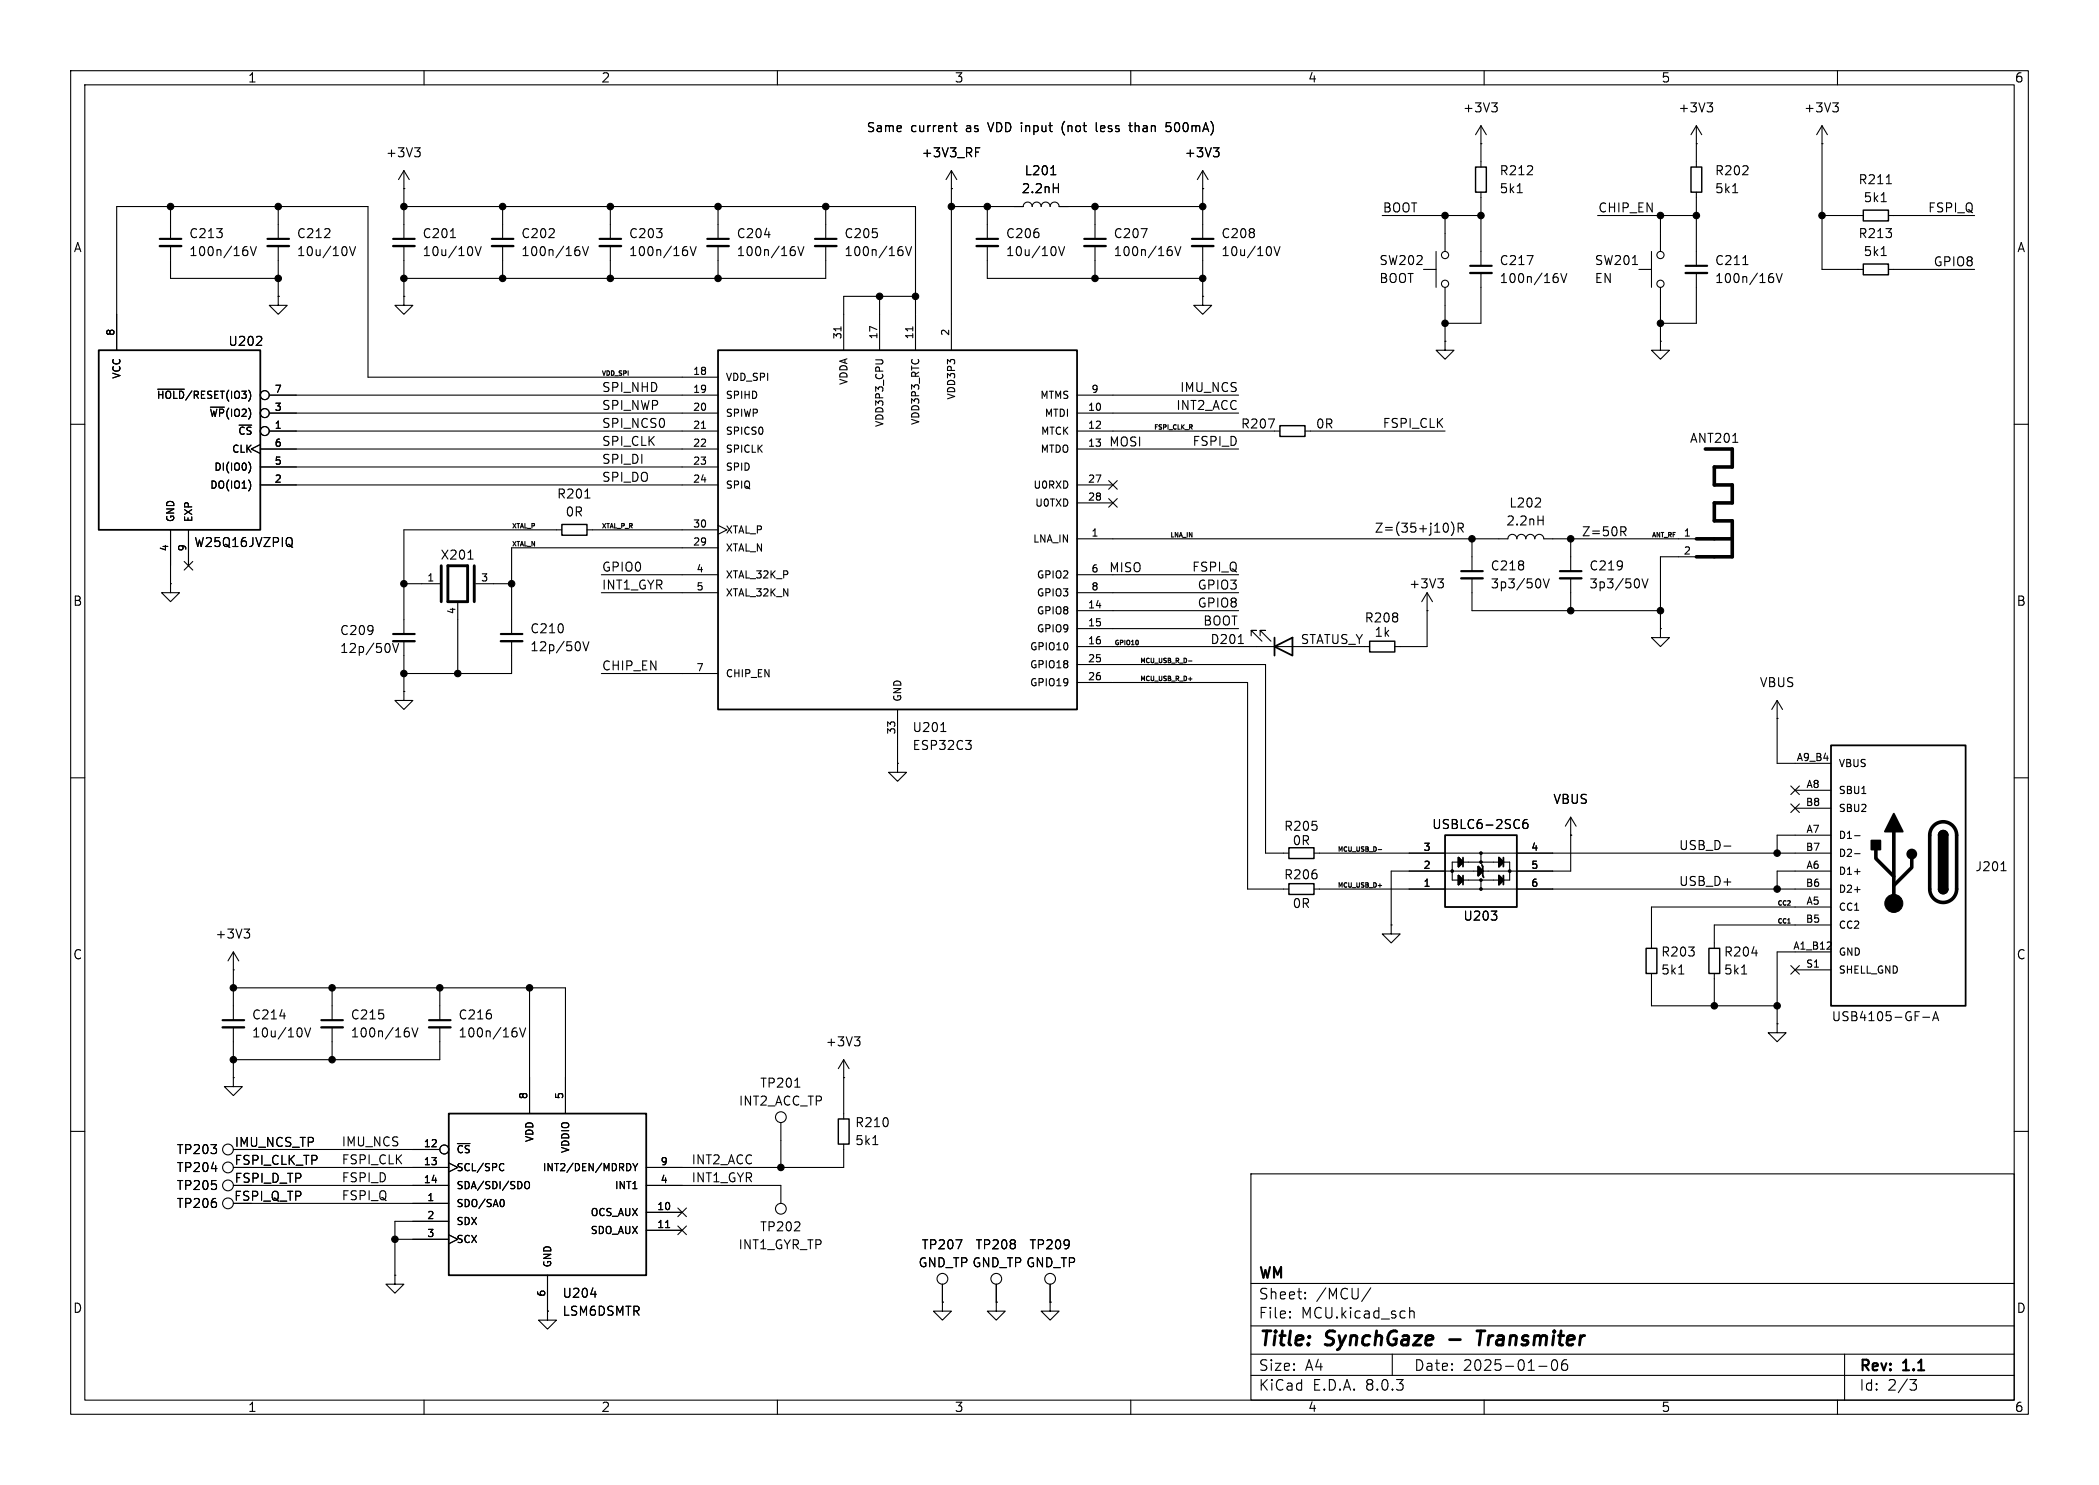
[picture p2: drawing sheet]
<svg xmlns="http://www.w3.org/2000/svg" width="297mm" height="210mm" viewBox="0 0 297 210" stroke-linecap="round" stroke-linejoin="round" font-family="sans-serif">
<g fill="none" stroke="#000" stroke-width=".15">
<path d="M10 10h277v190h-277zM12 12h273v186h-273zM60 10v2M110 10v2M134.9 17.8h.5M135.1 17.3v1.1l.1 .2h.2M150.4 17.5l-.1 .5 .1 .7M155.1 17.3v1.1l.2 .2M159.7 17.8h.5M159.9 17.3v1.1l.1 .2h.2M160 10v2M165.6 17.3h-.6v.6l.2-.1h.3l.2 .3"/>
<path d="M165.7 18.4l-.2 .2h-.3l-.2-.1M209.5 17.8v5.8M209.5 17.8l-.7 1.3M209.5 17.8l.8 1.3M210 10v2M211.1 14.5h.7l-.4 .5M211.6 15l.2 .3v.3l-.2 .2M240 17.8l-.7 1.3M240 17.8v5.8M240 17.8l.8 1.3M241.5 14.5h.8l-.4 .5M242.1 15l.2 .3v.3l-.2 .2"/>
<path d="M257.8 17.8v20.3h5.9M257.8 17.8l.8 1.3M257.8 17.8l-.8 1.3M259.3 14.5h.8l-.4 .5M259.9 15l.2 .3v.3l-.2 .2M260 10v2M24.1 29.2v4.6M24.1 34.8v4.6h15.3M34.7 34.9h.2M34.8 35.4l.3 .2v.3l-.3 .2M35.4 34.9l.5 1.2 .4-1.2M39.4 29.2v4.6"/>
<path d="M39.4 34.8v7.1M49 35.1v.8M49.5 34.9l.4 1.2 .4-1.2M57.1 26.7h.1M57.1 24.1l-.7 1.3M57.1 24.1v9.7M57.1 34.8v7.1M57.1 24.1l.8 1.3M57.1 29.2h72.4v20.3M58.7 20.9h.7l-.4 .5M59.2 21.4l.2 .2v.3l-.2 .3M63.7 33.6h.8"/>
<path d="M66.8 35.1v.8M67.2 34.9l.5 1.2 .4-1.2M71.1 29.2v4.6M71.1 34.8v4.6M81.7 34.9h.2M81.8 35.4l.3 .2v.3l-.3 .2M82.4 34.9l.4 1.2 .5-1.2M86.4 29.2v4.6M86.4 34.8v4.6M96.9 34.9h.3M97.1 35.4l.2 .2v.3l-.2 .2M97.7 34.9l.4 1.2 .4-1.2"/>
<path d="M101.6 29.2v4.6M101.6 34.8v4.6M108.2 33.2h.8M112.2 34.9h.2M112.3 35.4l.2 .2v.3l-.2 .2M112.9 34.9l.4 1.2 .4-1.2M116.8 29.2v4.6M116.8 34.8v4.6h-59.7M127.4 34.9h.3M127.5 35.4l.3 .2v.3l-.3 .2M128.1 34.9l.5 1.2 .4-1.2M134.6 26.7h.1"/>
<path d="M134.6 29.2h10.2a.64 .64 0 0 1 .6-.6 .64 .64 0 0 1 .6 .6 .64 .64 0 0 1 .7-.6 .64 .64 0 0 1 .6 .6 .64 .64 0 0 1 .7-.6 .64 .64 0 0 1 .6 .6 .64 .64 0 0 1 .6-.6 .64 .64 0 0 1 .7 .6h20.3M134.6 24.1v25.4M134.6 24.1l-.7 1.3M134.6 24.1l.8 1.3M138 20.9h.6M138 21.5h.5M139.7 29.2v4.6M139.7 34.8v4.6h30.5M148.7 24.7h.7M149 26.6h.8M149.4 35.1v.8M149.8 26v1.2"/>
<path d="M149.8 34.9l.4 1.2 .4-1.2M154.9 29.2v4.6M154.9 34.8v4.6M161.5 32.3h.8l-.5 1.3M165.5 34.9h.3M165.6 35.4l.3 .2v.3l-.3 .2M166.2 34.9l.5 1.2 .4-1.2M170.2 26.7h.1M170.2 24.1v9.7M170.2 34.8v7.1M170.2 24.1l-.8 1.3M170.2 24.1l.7 1.3"/>
<path d="M171.7 20.9h.8l-.4 .5M172.2 21.4l.3 .2v.3l-.3 .3M179.8 35.1v.8M180.3 34.9l.4 1.2 .4-1.2M195.6 30.5h13.9M201.4 38.1h1.8M203.2 35.6v5M204.5 30.5v5.1M209.5 20.3h.1M209.5 27.2v10.4M209.5 38.6v7.1h-5M214.7 27.2h.7"/>
<path d="M216.1 36.1h.8l-.5 1.3M220.1 38.7h.3M220.2 39.2l.3 .2v.3l-.3 .3M220.8 38.7l.5 1.3 .4-1.3M226.1 30.5h13.9M231 37.4h.7M231.9 38.1h1.8M233.7 35.6v5M234.9 30.5v5.1M240 20.3h.1M240 27.2v10.4M240 38.6v7.1h-5.1"/>
<path d="M245.2 27.2h.7M246.6 37.4h.7M250.6 38.7h.2M250.7 39.2l.3 .2v.3l-.3 .3M251.3 38.7l.5 1.3 .4-1.3M257.8 20.3h.1M257.8 30.5h5.9M266.2 28.5h.7M266.2 36.1h.7M266.9 26h.7M267.2 38.1h12.2M267.2 30.5h12.2"/>
<path d="M10 60h2M16.5 49.5v-20.3h35.6v24.1h49.5M22.3 55h3.8M29.8 57.6h1.9M36.2 48.8h.8M37 47.7v.4M38.1 58.4h63.5M38.1 55.9h63.5M39.4 41.9v1.3h1.2l-1.2 1.3-1.3-1.3h1.3M39.4 41.9h.1M57.1 41.9v1.3h1.3l-1.3 1.3-1.2-1.3h1.2M57.1 41.9h.1"/>
<path d="M119 46.2v.6M124.5 41.9v7.6M129.2 46.2v.6M129.5 41.9h-10.1v7.6M152.4 58.4h22.9M152.4 55.9h22.9M170.2 41.9v1.3h1.2l-1.2 1.3-1.3-1.3h1.3M170.2 41.9h.1M179.5 59.3h.8l-.5 1.2M204.5 48.3v1.2h1.2l-1.2 1.3-1.3-1.3h1.3M204.5 48.3h.1M204.5 40.6v7.7"/>
<path d="M234.9 48.3v1.2h1.3l-1.3 1.3-1.2-1.3h1.2M234.9 48.3h.1M234.9 40.6v7.7M285 60h2M24.1 74.9v7.7M26.1 79.4l1.2 1.2M26.7 74.9v5.1M27.3 79.4l-1.2 1.2M33.8 60.1h1.8M35.2 65.3a1.16 1.16 0 0 1 0 1.6M35.3 68.1l.2 .5-.2 .6M36.8 62.9l-1.2 .6 1.2 .6"/>
<path d="M36.8 63.5h64.8M36.8 66h64.8M36.8 68.6h64.8M38.1 61h63.5M41 77l.2 .2M41 76l.2 .1a.9 .9 0 0 1 0 1.1M41.2 77.2l.2 .2M41.2 77.2l-.2 .1M66.2 79.1h.7M79.5 74.9h-22.4v14.8M82.8 70.4h.7M83.1 74.9h18.5"/>
<path d="M99.3 60.6h.5M101.6 74.3l1.3 .6-1.3 .7M101.6 77.5h-29.2v12.2M152.4 76.2h61a.64 .64 0 0 1 .6-.6 .64 .64 0 0 1 .6 .6 .64 .64 0 0 1 .7-.6 .64 .64 0 0 1 .6 .6 .64 .64 0 0 1 .6-.6 .64 .64 0 0 1 .7 .6 .64 .64 0 0 1 .6-.6 .64 .64 0 0 1 .6 .6h21.6M152.4 61h28.7M152.4 63.5h22.9M152.4 68.6h5.1M152.4 71.1h5.1M156.9 70.5l1.2 1.2M156.9 68l1.2 1.2M158.1 70.5l-1.2 1.2M158.1 68l-1.2 1.2"/>
<path d="M184.7 61h19.8M204.9 74.2v.8M205.4 73.8a1.46 1.46 0 0 1 0 1.9M206.3 74.7l.6-.1 .2-.2-.1-.3-.2-.1h-.5v1.3M206.6 74.7l.5 .6M208.3 76.2v4.6M217.2 71.7h.8M217.6 73.6h.7M217.9 70.6v.4M218.3 73v1.2M222.2 76.2v4.6M229.3 74.5h.5l.3 .2-.2 .4-.6 .1"/>
<path d="M229.6 75.2l.5 .6M240 78.7h-5.1v10.2M245.2 62.6h.7M24.1 82.6v1.2h1.3l-1.3 1.3-1.2-1.3h1.2M24.1 82.6h.1M55.1 91.2v.8M55.6 91l.4 1.3 .4-1.3M57.1 97.8v1.3h1.3l-1.3 1.2-1.2-1.2h1.2M57.1 97.8h.1M57.1 90.7v7.1M57.1 82.6h5.1M64.8 85.1v10.2"/>
<path d="M67.3 82.6h5.1M72.4 90.7v4.6h-15.3M82.1 91v.8M82.5 90.8l.4 1.2 .4-1.2M85.1 81.3h16.5M85.1 83.8h16.5M85.1 95.3h16.5M152.4 96.5h24.1v29.2h5.9M152.4 94h26.7v26.7h3.3M152.4 86.4h22.9M152.4 88.9h22.9M152.4 91.4h41.4"/>
<path d="M152.4 81.3h22.9M152.4 83.8h22.9M161 90.6l.1 .2-.1 .3M168.2 96h.5M168.2 93.5h.5M175.2 91h.7M177 89.9v-.7h.8h-.8l1.6 1.5M178.3 89.9v-.7h.8h-.8l1.5 1.5M201.9 86.4h.1M201.9 83.8l-.7 1.3M201.9 83.8v7.6h-4.5M201.9 83.8l.8 1.3"/>
<path d="M203.4 81.9h.8l-.4 .4M204 82.3l.2 .3v.3l-.2 .2M208.3 81.8v4.6h26.6M217.9 82.1v.8M218.4 81.9l.4 1.2 .4-1.2M222.2 81.8v4.6M231.9 82.1v.8M232.3 81.9l.5 1.2 .4-1.2M234.9 88.9v1.3h1.3l-1.3 1.2-1.2-1.2h1.2M234.9 88.9h.1M251.5 99.1v8.9h7.6M251.5 99.1l-.8 1.2"/>
<path d="M251.5 99.1l.7 1.2M10 110h2M127 108v1.2h1.3l-1.3 1.3-1.3-1.3h1.3M127 108h.1M127 100.3v7.7M133.1 103.4h.7M136.6 104.7h.8l-.4 .5M137.3 105.3l.1 .1v.3l-.1 .2M216.1 115.9a.5 .5 0 0 0-.6 .5v.5l.1 .2 .4 .1 .1-.2 .1-.4-.1-.2h-.4l-.2 .2M222.2 118.1h.1M222.2 115.6v7.6h-12.4M222.2 115.6l-.7 1.2"/>
<path d="M222.2 115.6l.8 1.2M243.9 119.7h1M251.5 101.6h.1M253.4 113.7l1.2 1.2M253.4 111.2l1.2 1.2M254 111.8h5.1M254 114.3h5.1M254.6 113.7l-1.2 1.2M254.6 111.2l-1.2 1.2M259.1 118.1h-7.6v2.6M262.4 118.2h.8M263.4 112.2h.6"/>
<path d="M285 110h2M33 137.2h.1M33 134.6l-.7 1.3M33 134.6v9.7M33 134.6l.8 1.3M33 139.7h47v17.8M34.5 131.4h.8l-.4 .5M35.1 131.9l.2 .2v.3l-.2 .3M47 139.7v4.6M62.2 139.7v4.6M74.9 139.7v17.8M185.9 125.7h73.2"/>
<path d="M185.9 120.7h73.2M195 125.2h.5M195 120.1h.5M196.8 130.8v1.3h1.3l-1.3 1.3-1.2-1.3h1.2M196.8 130.8h.1M206.4 121.9h-.9v2.6h.9M207 121.9h5.1M207 124.5h5.1M209.2 123.2h-12.4v7.6M209.5 120.7v1.2M209.5 124.5v1.2M211 128.8h.8l-.4 .5"/>
<path d="M211.7 129.5v.5M212.7 121.9h.9v2.6h-.9M233.7 137.7v4.5h17.8M237.5 137.7h.8M242.6 137.7v4.5M246.4 137.7h.8M247.9 134.8h.8M253.4 136.6l1.2 1.2M254 137.2h5.1M254.6 136.6l-1.2 1.2M258.5 134.2h.6M259.1 134.6h-7.6v10.2"/>
<path d="M259.1 133.3v.4M259.1 128.3h-25.4v5.8M259.1 123.2h-7.6v2.5M259.1 130.8h-16.5v3.3M262.4 123.3h.8M262.4 125.8h.8M262.4 120.7h.8M283.1 123.1h.8M10 160h2M33 152.4v1.3h1.3l-1.3 1.2-1.3-1.2h1.3M33 152.4h.1M33 145.3v7.1"/>
<path d="M39.6 143.7h.8M42.7 145.6v.8M43.1 145.4l.4 1.2 .5-1.2M47 145.3v4.6M57.6 145.4h.2M57.7 145.8l.2 .3v.3l-.2 .2M58.3 145.4l.4 1.2 .4-1.2M62.2 145.3v4.6h-29.2M72.8 145.4h.2M72.9 145.8l.3 .3v.3l-.3 .2M73.5 145.4l.5 1.2 .4-1.2M110.5 158.8v6.3"/>
<path d="M112.5 153.7h.7M119.4 152.4h.1M119.4 149.9v8.3M119.4 149.9l-.8 1.2M119.4 149.9l.7 1.2M120.9 146.6h.8l-.4 .5M121.4 147.1l.3 .3v.3l-.3 .2M251.5 144.8v1.3h1.2l-1.2 1.2-1.3-1.2h1.3M251.5 144.8h.1M272.1 143.9h.9M273.5 144.3l.4-1.2 .4 1.2M273.6 144h.6"/>
<path d="M285 160h2M29.9 165.3h.8M35.6 170.2h27.9M35.6 165.1h27.9M35.6 167.6h27.9M35.6 162.6h26.6M55.9 175.3h7.6M63.5 164.5l1.3 .6-1.3 .6M63.5 174.6l1.3 .7-1.3 .6M63.5 172.7h-7.6v7.6M64.7 161.7h1.8M71 169.6a.54 .54 0 0 1 .4 .5 .54 .54 0 0 1-.4 .5"/>
<path d="M71 164.5l.3 .1M71.3 165.5l-.3 .1M74.4 167.1h.1a.34 .34 0 0 1 .4 .3v.4a.34 .34 0 0 1-.3 .3 .34 .34 0 0 1-.4-.3v-.4zM89.2 164.7l.1 .3-.1 .4M89.5 164.5l.4 .6M89.9 165.1v.5M90.2 164.5l-.3 .6M91.4 167.6h19.1v2.6M91.4 171.5h5.1M91.4 174h5.1M94.2 173.6h.6M95.9 170.8l1.2 1.3"/>
<path d="M95.9 173.4l1.2 1.2M97.1 170.8l-1.2 1.3M97.1 173.4l-1.2 1.2M119.4 161.8v3.3h-28M123.5 161.9h.7M135.3 175.3h.8l-.5 1.3M177 166h108v32h-108zM55.9 180.3v1.3h1.2l-1.2 1.3-1.3-1.3h1.3M55.9 180.3h.1M60 198v2M77.5 185.4v1.3h1.2l-1.2 1.3-1.3-1.3h1.3M77.5 185.4h.1"/>
<path d="M77.5 180.3v5.1M83.6 183h.8M110 198v2M133.3 184.2v1.2h1.3l-1.3 1.3-1.2-1.3h1.2M133.3 184.2h.1M133.3 181.6v2.6M141 184.2v1.2h1.2l-1.2 1.3-1.3-1.3h1.3M141 184.2h.1M141 181.6v2.6M148.6 184.2v1.2h1.3l-1.3 1.3-1.3-1.3h1.3M148.6 184.2h.1M148.6 181.6v2.6"/>
<path d="M160 198v2M177 194.5h108M177 191.5h108M177 187.5h108M177 181.5h108M182.5 186.3h.1l-.1 .1M182.5 186.3v.1M182.5 185.5v.1M182.5 185.5h.1l-.1 .1M184.7 183.6v.1M184.7 183.6h-.1l.1 .1M184.7 182.8v.1"/>
<path d="M184.7 182.8h-.1l.1 .1M194 182.1l-1.3 2M197 191.5v3M199.5 184.9v1.5M199.5 185.5a.37 .37 0 0 1 .6 .1v.8M210 198v2M217.7 193.2h1.2M219.7 192.4a.36 .36 0 0 1 .3-.1 .36 .36 0 0 1 .3 .3 .77 .77 0 0 1-.4 1.2 .91 .91 0 0 1-.2-1.4zM221.7 192.3a.59 .59 0 0 0-.7 .6v.6l.1 .2 .4 .1 .2-.1 .1-.5-.1-.3h-.5l-.2 .3M260 198v2M261 191.5v6.5M270.2 195.1h1l-.5 .6a.41 .41 0 0 1 .5 .3v.3l-.2 .2-.5 .1"/>
<circle cx="204.5" cy="36.1" r=".51"/>
<circle cx="235" cy="36.1" r=".51"/>
<circle cx="37.5" cy="55.9" r=".63"/>
<circle cx="37.5" cy="58.4" r=".63"/>
<circle cx="204.5" cy="40.1" r=".51"/>
<circle cx="235" cy="40.1" r=".51"/>
<circle cx="37.5" cy="61" r=".63"/>
<circle cx="110.5" cy="158" r=".76"/>
<circle cx="32.3" cy="170.2" r=".76"/>
<circle cx="32.3" cy="167.6" r=".76"/>
<circle cx="32.3" cy="162.6" r=".76"/>
<circle cx="32.3" cy="165.1" r=".76"/>
<circle cx="62.9" cy="162.6" r=".63"/>
<circle cx="110.5" cy="170.9" r=".76"/>
<circle cx="133.3" cy="180.8" r=".76"/>
<circle cx="141" cy="180.8" r=".76"/>
<circle cx="148.6" cy="180.8" r=".76"/>
</g>
<path d="M205.1 189.4h1.5M209 188.2h1.1M209.6 188.2l-.3 2" fill="none" stroke="#000" stroke-width=".4"/>
<g fill="none" stroke="#000" stroke-width=".25">
<path d="M14 49.5h22.8v25.4h-22.8zM101.6 49.5h50.8v50.8h-50.8zM180.3 91.4l2.6-1.2v2.5zM180.3 90.2v2.5M204.5 118.1h10.1v10.2h-10.1zM259.1 105.4h19v36.8h-19zM274.3 118.1a.64 .64 0 0 1 .7-.6 .64 .64 0 0 1 .6 .6M206.4 121.3l.6 .6-.6 .7zM206.4 123.8l.6 .7-.6 .6zM207 121.3v1.3M207 123.8v1.3M209.2 122.6l.6 .6-.6 .6z"/>
<path d="M209.7 122.3l.1 .3v1.2l.1 .3M212.1 121.3l.6 .6-.6 .7zM212.1 123.8l.6 .7-.6 .6zM212.7 121.3v1.3M212.7 123.8v1.3M274.3 125.7a.64 .64 0 0 0 .7 .7 .64 .64 0 0 0 .6-.7M63.5 157.5h27.9v22.8h-27.9z"/>
</g>
<path d="M240 76.2h5.1M241.3 63.5h3.8v2.5h-2.5v2.6h2.5v2.5h-2.5v2.6h2.5v5h-5.1M268 117.6v10.2M273.6 116.8a1.91 1.91 0 0 1 2.1-.4 1.91 1.91 0 0 1 1.2 1.7v7.6a1.91 1.91 0 0 1-1.9 1.9 1.91 1.91 0 0 1-2-1.9v-7.6a1.9 1.9 0 0 1 .6-1.3zM265.4 120.1v1.3l2.6 2.6M270.5 121.4v1.3l-2.5 2.5" fill="none" stroke="#000" stroke-width=".51"/>
<g fill="#000" stroke="#000" stroke-width=".25">
<path d="M268 115.1l1.2 2.5h-2.5zM274.5 117.7a.64 .64 0 0 1 .7-.2 .64 .64 0 0 1 .4 .6h-1.3zM206.4 121.3l.6 .6-.6 .7zM206.4 123.8l.6 .7-.6 .6zM209.2 122.6l.6 .6-.6 .6zM212.1 121.3l.6 .6-.6 .7zM212.1 123.8l.6 .7-.6 .6zM264.8 118.9h1.3v1.2h-1.3zM274.3 125.7h1.3a.64 .64 0 0 1-.6 .7 .64 .64 0 0 1-.7-.7zM274.3 118.1h1.3v7.6h-1.3z"/>
<circle cx="270.5" cy="120.8" r=".63"/>
</g>
<g fill="#000" stroke="#000" stroke-width=".15">
<circle cx="24.1" cy="29.2" r=".46"/>
<circle cx="39.4" cy="39.4" r=".46"/>
<circle cx="39.4" cy="29.2" r=".46"/>
<circle cx="57.1" cy="39.4" r=".46"/>
<circle cx="57.1" cy="29.2" r=".46"/>
<circle cx="71.1" cy="29.2" r=".46"/>
<circle cx="71.1" cy="39.4" r=".46"/>
<circle cx="86.4" cy="39.4" r=".46"/>
<circle cx="86.4" cy="29.2" r=".46"/>
<circle cx="101.6" cy="29.2" r=".46"/>
<circle cx="101.6" cy="39.4" r=".46"/>
<circle cx="116.8" cy="29.2" r=".46"/>
<circle cx="134.6" cy="29.2" r=".46"/>
<circle cx="139.7" cy="29.2" r=".46"/>
<circle cx="154.9" cy="39.4" r=".46"/>
<circle cx="154.9" cy="29.2" r=".46"/>
<circle cx="170.2" cy="39.4" r=".46"/>
<circle cx="170.2" cy="29.2" r=".46"/>
<circle cx="204.5" cy="30.5" r=".46"/>
<circle cx="209.5" cy="30.5" r=".46"/>
<circle cx="234.9" cy="30.5" r=".46"/>
<circle cx="240" cy="30.5" r=".46"/>
<circle cx="257.8" cy="30.5" r=".46"/>
<circle cx="124.5" cy="41.9" r=".46"/>
<circle cx="129.5" cy="41.9" r=".46"/>
<circle cx="204.5" cy="45.7" r=".46"/>
<circle cx="234.9" cy="45.7" r=".46"/>
<circle cx="208.3" cy="76.2" r=".46"/>
<circle cx="222.2" cy="76.2" r=".46"/>
<circle cx="57.1" cy="95.3" r=".46"/>
<circle cx="57.1" cy="82.6" r=".46"/>
<circle cx="64.8" cy="95.3" r=".46"/>
<circle cx="72.4" cy="82.6" r=".46"/>
<circle cx="222.2" cy="86.4" r=".46"/>
<circle cx="234.9" cy="86.4" r=".46"/>
<circle cx="33" cy="139.7" r=".46"/>
<circle cx="47" cy="139.7" r=".46"/>
<circle cx="62.2" cy="139.7" r=".46"/>
<circle cx="74.9" cy="139.7" r=".46"/>
<circle cx="251.5" cy="125.7" r=".46"/>
<circle cx="251.5" cy="120.7" r=".46"/>
<circle cx="268" cy="127.8" r="1.27"/>
<circle cx="33" cy="149.9" r=".46"/>
<circle cx="47" cy="149.9" r=".46"/>
<circle cx="242.6" cy="142.2" r=".46"/>
<circle cx="251.5" cy="142.2" r=".46"/>
<circle cx="55.9" cy="175.3" r=".46"/>
<circle cx="110.5" cy="165.1" r=".46"/>
</g>
<g fill="none" stroke="#000" stroke-width=".33">
<path d="M22.6 34.8h3.1M37.8 34.8h3.1M55.6 34.8h3.1M69.6 34.8h3M84.8 34.8h3.1M100.1 34.8h3M115.3 34.8h3.1M138.2 34.8h3M153.4 34.8h3.1M168.7 34.8h3M208 38.6h3.1M238.5 38.6h3.1"/>
<path d="M55.6 90.7h3.1M70.9 90.7h3M206.8 81.8h3M220.7 81.8h3.1M31.5 145.3h3M45.5 145.3h3M60.7 145.3h3.1"/>
</g>
<g fill="none" stroke="#000" stroke-width=".3">
<path d="M22.6 33.8h3.1M37.8 33.8h3.1M55.6 33.8h3.1M69.6 33.8h3M84.8 33.8h3.1M100.1 33.8h3M115.3 33.8h3.1M138.2 33.8h3M153.4 33.8h3.1M168.7 33.8h3M208 37.6h3.1M238.5 37.6h3.1"/>
<path d="M55.6 89.7h3.1M70.9 89.7h3M206.8 80.8h3M220.7 80.8h3.1M31.5 144.3h3M45.5 144.3h3M60.7 144.3h3.1"/>
</g>
<path d="M208.8 23.6h1.5v3.6h-1.5zM239.3 23.6h1.5v3.6h-1.5zM263.7 29.7h3.5v1.5h-3.5zM263.7 37.3h3.5v1.6h-3.5zM79.5 74.2h3.6v1.5h-3.6zM181.1 60.2h3.6v1.5h-3.6zM193.8 90.7h3.6v1.5h-3.6zM182.4 119.9h3.5v1.5h-3.5zM182.4 125h3.5v1.5h-3.5zM232.9 134.1h1.5v3.6h-1.5zM241.8 134.1h1.5v3.6h-1.5zM118.6 158.2h1.5v3.6h-1.5z" fill="none" stroke="#000" stroke-width=".2"/>
<path d="M62.4 80v5.1M63.4 80h2.8v5.1h-2.8zM67.1 80v5.1" fill="none" stroke="#000" stroke-width=".41"/>
<g fill="#000" stroke="#000" stroke-width=".14">
<circle cx="205.5" cy="123.2" r=".19"/>
<circle cx="209.5" cy="120.6" r=".19"/>
<circle cx="209.5" cy="121.9" r=".19"/>
<circle cx="209.5" cy="124.5" r=".19"/>
<circle cx="209.5" cy="125.7" r=".19"/>
<circle cx="213.6" cy="123.2" r=".19"/>
</g>
<g font-size="2.8">
<text x="178" y="190.9">Title:</text>
<text x="187.7" y="190.9">SynchGaze</text>
<text x="210.7" y="190.9">Transmiter</text>
</g>
<g font-size="2.1">
<text x="178" y="184">Sheet:</text>
<text x="178" y="181.2">WM</text>
<text x="186.2" y="184">/MCU/</text>
<text x="178" y="186.7">File:</text>
<text x="184.1" y="186.7">MCU.kicad_sch</text>
<text x="178" y="196.9">KiCad</text>
<text x="178" y="194.1">Size:</text>
<text x="184.7" y="194.1">A4</text>
<text x="185.7" y="196.9">E.D.A.</text>
<text x="193.3" y="196.9">8.0.3</text>
<text x="200" y="194.1">Date:</text>
<text x="207" y="194.1">2025-01-06</text>
<text x="263" y="194.3">Rev:</text>
<text x="263" y="196.9">Id:</text>
<text x="267.1" y="196.9">2/3</text>
<text x="269.4" y="194.3">1.1</text>
</g>
<g font-size="1.8">
<text x="35" y="11.9">1</text>
<text x="85" y="11.9">2</text>
<text x="135" y="11.9">3</text>
<text x="185" y="11.9">4</text>
<text x="235" y="11.9">5</text>
<text x="285" y="11.9">6</text>
<text x="206.9" y="16.1">+3V3</text>
<text x="237.4" y="16.1">+3V3</text>
<text x="255.2" y="16.1">+3V3</text>
<text x="54.5" y="22.5">+3V3</text>
<text x="122.5" y="18.9">Same</text>
<text x="128.9" y="18.9">current</text>
<text x="130.3" y="22.5">+3V3_RF</text>
<text x="136.8" y="18.9">as</text>
<text x="140.1" y="18.9">VDD input</text>
<text x="150.9" y="18.9">(not</text>
<text x="155.9" y="18.9">less</text>
<text x="160.9" y="18.9">than</text>
<text x="166.3" y="18.9">500mA)</text>
<text x="167.5" y="22.5">+3V3</text>
<text x="144.5" y="27.5">2.2nH</text>
<text x="144.9" y="25">L201</text>
<text x="212.1" y="25">R212</text>
<text x="212.1" y="27.5">5k1</text>
<text x="242.6" y="25">R202</text>
<text x="242.6" y="27.5">5k1</text>
<text x="262.9" y="26.3">R211</text>
<text x="263.6" y="28.8">5k1</text>
<text x="10.3" y="35.9">A</text>
<text x="26.7" y="33.9">C213</text>
<text x="41.9" y="33.9">C212</text>
<text x="59.7" y="33.9">C201</text>
<text x="73.7" y="33.9">C202</text>
<text x="88.9" y="33.9">C203</text>
<text x="104.1" y="33.9">C204</text>
<text x="119.4" y="33.9">C205</text>
<text x="142.2" y="33.9">C206</text>
<text x="157.5" y="33.9">C207</text>
<text x="172.7" y="33.9">C208</text>
<text x="195.6" y="30.1">BOOT</text>
<text x="226.1" y="30.1">CHIP_EN</text>
<text x="262.9" y="33.9">R213</text>
<text x="272.7" y="30.1">FSPI_Q</text>
<text x="285.3" y="35.9">A</text>
<text x="26.7" y="36.4">100n/16V</text>
<text x="41.9" y="36.4">10u/10V</text>
<text x="59.7" y="36.4">10u/10V</text>
<text x="73.7" y="36.4">100n/16V</text>
<text x="88.9" y="36.4">100n/16V</text>
<text x="104.1" y="36.4">100n/16V</text>
<text x="119.4" y="36.4">100n/16V</text>
<text x="142.2" y="36.4">10u/10V</text>
<text x="157.5" y="36.4">100n/16V</text>
<text x="172.7" y="36.4">10u/10V</text>
<text x="195.1" y="37.7">SW202</text>
<text x="195.1" y="40.2">BOOT</text>
<text x="212.1" y="37.7">C217</text>
<text x="212.1" y="40.2">100n/16V</text>
<text x="225.6" y="40.2">EN</text>
<text x="225.6" y="37.7">SW201</text>
<text x="242.6" y="37.7">C211</text>
<text x="242.6" y="40.2">100n/16V</text>
<text x="263.6" y="36.4">5k1</text>
<text x="273.5" y="37.8">GPIO8</text>
<text x="32.2" y="49.1">U202</text>
<text x="85.1" y="58.1">SPI_NWP</text>
<text x="85.1" y="55.5">SPI_NHD</text>
<text x="166.3" y="58.1">INT2_ACC</text>
<text x="166.9" y="55.5">IMU_NCS</text>
<text x="85.1" y="60.6">SPI_NCS0</text>
<text x="85.1" y="63.2">SPI_CLK</text>
<text x="85.1" y="65.7">SPI_DI</text>
<text x="156.9" y="63.4">MOSI</text>
<text x="168.6" y="63.2">FSPI_D</text>
<text x="175.5" y="60.8">R207</text>
<text x="186.1" y="60.8">0R</text>
<text x="195.6" y="60.6">FSPI_CLK</text>
<text x="239" y="62.8">ANT201</text>
<text x="78.7" y="70.7">R201</text>
<text x="85.1" y="68.2">SPI_DO</text>
<text x="213.5" y="72">L202</text>
<text x="27.4" y="77.6">W25Q16JVZPIQ</text>
<text x="79.9" y="73.3">0R</text>
<text x="194.4" y="75.5">Z=(35+j10)R</text>
<text x="213" y="74.5">2.2nH</text>
<text x="223.7" y="76.1">Z=50R</text>
<text x="62.2" y="79.3">X201</text>
<text x="85.1" y="80.9">GPIO0</text>
<text x="85.1" y="83.5">INT1_GYR</text>
<text x="156.9" y="81.1">MISO</text>
<text x="168.6" y="80.9">FSPI_Q</text>
<text x="169.4" y="83.5">GPIO3</text>
<text x="199.3" y="83.4">+3V3</text>
<text x="210.8" y="80.9">C218</text>
<text x="210.8" y="83.4">3p3/50V</text>
<text x="224.8" y="80.9">C219</text>
<text x="224.8" y="83.4">3p3/50V</text>
<text x="10.3" y="85.9">B</text>
<text x="74.9" y="89.8">C210</text>
<text x="169.4" y="86">GPIO8</text>
<text x="170.2" y="88.6">BOOT</text>
<text x="193" y="88.2">R208</text>
<text x="285.3" y="85.9">B</text>
<text x="48" y="90">C209</text>
<text x="48" y="92.6">12p/50V</text>
<text x="74.9" y="92.3">12p/50V</text>
<text x="85.1" y="94.9">CHIP_EN</text>
<text x="171.2" y="91.3">D201</text>
<text x="184" y="91.3">STATUS_Y</text>
<text x="194.4" y="90.3">1k</text>
<text x="248.9" y="97.4">VBUS</text>
<text x="129" y="103.7">U201</text>
<text x="129" y="106.3">ESP32C3</text>
<text x="219.7" y="113.9">VBUS</text>
<text x="181.6" y="117.7">R205</text>
<text x="182.8" y="119.7">0R</text>
<text x="202.6" y="117.4">USBLC6-2SC6</text>
<text x="181.6" y="124.6">R206</text>
<text x="237.5" y="125.4">USB_D+</text>
<text x="237.5" y="120.3">USB_D-</text>
<text x="279.4" y="123.4">J201</text>
<text x="182.8" y="128.6">0R</text>
<text x="207" y="130.4">U203</text>
<text x="10.3" y="135.9">C</text>
<text x="30.4" y="132.9">+3V3</text>
<text x="235" y="135.5">R203</text>
<text x="243.8" y="135.5">R204</text>
<text x="285.3" y="135.9">C</text>
<text x="235" y="138">5k1</text>
<text x="243.8" y="138">5k1</text>
<text x="35.6" y="144.4">C214</text>
<text x="35.6" y="146.9">10u/10V</text>
<text x="49.5" y="144.4">C215</text>
<text x="49.5" y="146.9">100n/16V</text>
<text x="64.8" y="144.4">C216</text>
<text x="64.8" y="146.9">100n/16V</text>
<text x="116.7" y="148.2">+3V3</text>
<text x="259.1" y="144.6">USB4105-GF-A</text>
<text x="107.5" y="154">TP201</text>
<text x="104.5" y="156.6">INT2_ACC_TP</text>
<text x="120.9" y="159.6">R210</text>
<text x="24.9" y="166">TP204</text>
<text x="24.9" y="163.4">TP203</text>
<text x="33.1" y="164.9">FSPI_CLK_TP</text>
<text x="33.1" y="167.5">FSPI_D_TP</text>
<text x="33.1" y="162.4">IMU_NCS_TP</text>
<text x="48.3" y="162.2">IMU_NCS</text>
<text x="48.3" y="167.3">FSPI_D</text>
<text x="48.3" y="164.8">FSPI_CLK</text>
<text x="97.8" y="167.3">INT1_GYR</text>
<text x="97.8" y="164.8">INT2_ACC</text>
<text x="120.9" y="162.2">5k1</text>
<text x="24.9" y="168.5">TP205</text>
<text x="24.9" y="171">TP206</text>
<text x="33" y="170">FSPI_Q_TP</text>
<text x="48.3" y="169.8">FSPI_Q</text>
<text x="104.4" y="176.9">INT1_GYR_TP</text>
<text x="107.5" y="174.3">TP202</text>
<text x="129.9" y="179.4">GND_TP GND_TP GND_TP</text>
<text x="130.3" y="176.9">TP207</text>
<text x="137.9" y="176.9">TP208</text>
<text x="145.6" y="176.9">TP209</text>
<text x="10.3" y="185.9">D</text>
<text x="79.5" y="183.7">U204</text>
<text x="285.3" y="185.9">D</text>
<text x="79.5" y="186.3">LSM6DSMTR</text>
<text x="35" y="199.9">1</text>
<text x="85" y="199.9">2</text>
<text x="135" y="199.9">3</text>
<text x="185" y="199.9">4</text>
<text x="235" y="199.9">5</text>
<text x="285" y="199.9">6</text>
</g>
<g font-size="1.4">
<text x="16.3" y="47.6" transform="rotate(-90 16.3 47.6)">8</text>
<text x="134.4" y="47.6" transform="rotate(-90 134.4 47.6)">2</text>
<text x="17.2" y="53.7" transform="rotate(-90 17.2 53.7)">VCC</text>
<text x="98" y="53.1">18</text>
<text x="119.1" y="48.1" transform="rotate(-90 119.1 48.1)">31</text>
<text x="124.2" y="48.1" transform="rotate(-90 124.2 48.1)">17</text>
<text x="129.3" y="48.1" transform="rotate(-90 129.3 48.1)">11</text>
<text x="22.1" y="56.6">~{HOLD}/RESET(IO3)</text>
<text x="29.5" y="59.2">~{WP}(IO2)</text>
<text x="38.8" y="58.2">3</text>
<text x="38.8" y="55.6">7</text>
<text x="98" y="55.6">19</text>
<text x="98" y="58.2">20</text>
<text x="102.6" y="54.1">VDD_SPI</text>
<text x="102.6" y="56.6">SPIHD</text>
<text x="102.6" y="59.2">SPIWP</text>
<text x="120.1" y="54.6" transform="rotate(-90 120.1 54.6)">VDDA</text>
<text x="135.4" y="56.7" transform="rotate(-90 135.4 56.7)">VDD3P3</text>
<text x="147.1" y="56.6">MTMS</text>
<text x="147.7" y="59.2">MTDI</text>
<text x="153.8" y="58.2">10</text>
<text x="154.3" y="55.6">9</text>
<text x="32.7" y="64.2">CLK</text>
<text x="33.6" y="61.7">~{CS}</text>
<text x="38.8" y="65.8">5</text>
<text x="38.8" y="63.2">6</text>
<text x="38.8" y="60.7">1</text>
<text x="98" y="60.7">21</text>
<text x="98" y="63.2">22</text>
<text x="98" y="65.8">23</text>
<text x="102.6" y="61.7">SPICS0</text>
<text x="102.6" y="64.2">SPICLK</text>
<text x="125.2" y="60.5" transform="rotate(-90 125.2 60.5)">VDD3P3_CPU</text>
<text x="130.3" y="60.2" transform="rotate(-90 130.3 60.2)">VDD3P3_RTC</text>
<text x="147.1" y="64.2">MTDO</text>
<text x="147.2" y="61.7">MTCK</text>
<text x="153.8" y="60.7">12</text>
<text x="153.8" y="63.2">13</text>
<text x="29.6" y="69.3">DO(IO1)</text>
<text x="30.2" y="66.8">DI(IO0)</text>
<text x="38.8" y="68.3">2</text>
<text x="98" y="68.3">24</text>
<text x="102.6" y="66.8">SPID</text>
<text x="102.6" y="69.3">SPIQ</text>
<text x="146.1" y="69.3">U0RXD</text>
<text x="146.3" y="71.9">U0TXD</text>
<text x="153.8" y="68.3">27</text>
<text x="153.8" y="70.9">28</text>
<text x="24.9" y="73.9" transform="rotate(-90 24.9 73.9)">GND</text>
<text x="27.4" y="73.9" transform="rotate(-90 27.4 73.9)">EXP</text>
<text x="98" y="77.2">29</text>
<text x="98" y="74.7">30</text>
<text x="102.6" y="75.7">XTAL_P</text>
<text x="146" y="76.9">LNA_IN</text>
<text x="154.3" y="75.9">1</text>
<text x="238.1" y="75.9">1</text>
<text x="23.9" y="78.1" transform="rotate(-90 23.9 78.1)">4</text>
<text x="26.4" y="78.1" transform="rotate(-90 26.4 78.1)">9</text>
<text x="60.3" y="82.3">1</text>
<text x="68" y="82.3">3</text>
<text x="98.4" y="81">4</text>
<text x="98.4" y="83.6">5</text>
<text x="102.6" y="78.2">XTAL_N</text>
<text x="102.6" y="82">XTAL_32K_P</text>
<text x="146.6" y="82">GPIO2</text>
<text x="154.3" y="81">6</text>
<text x="154.3" y="83.6">8</text>
<text x="238.1" y="78.5">2</text>
<text x="64.5" y="87" transform="rotate(-90 64.5 87)">4</text>
<text x="102.6" y="84.6">XTAL_32K_N</text>
<text x="146.6" y="87.1">GPIO8</text>
<text x="146.6" y="89.6">GPIO9</text>
<text x="146.6" y="84.6">GPIO3</text>
<text x="153.8" y="86.1">14</text>
<text x="153.8" y="88.6">15</text>
<text x="98.4" y="95">7</text>
<text x="102.6" y="96">CHIP_EN</text>
<text x="145.6" y="92.2">GPIO10</text>
<text x="145.6" y="94.7">GPIO18</text>
<text x="153.8" y="91.2">16</text>
<text x="153.8" y="93.7">25</text>
<text x="127.7" y="99.3" transform="rotate(-90 127.7 99.3)">GND</text>
<text x="145.6" y="97.3">GPIO19</text>
<text x="153.8" y="96.3">26</text>
<text x="126.7" y="104" transform="rotate(-90 126.7 104)">33</text>
<text x="254.1" y="107.7">A9_B4</text>
<text x="255.5" y="111.5">A8</text>
<text x="260.1" y="112.5">SBU1</text>
<text x="260.1" y="108.7">VBUS</text>
<text x="255.4" y="114">B8</text>
<text x="255.5" y="117.9">A7</text>
<text x="260.1" y="118.8">D1-</text>
<text x="260.1" y="115">SBU2</text>
<text x="201.3" y="125.5">1</text>
<text x="201.3" y="122.9">2</text>
<text x="201.3" y="120.4">3</text>
<text x="216.6" y="120.4">4</text>
<text x="216.6" y="122.9">5</text>
<text x="216.6" y="125.5">6</text>
<text x="255.4" y="125.5">B6</text>
<text x="255.4" y="120.4">B7</text>
<text x="255.5" y="122.9">A6</text>
<text x="260.1" y="123.9">D1+</text>
<text x="260.1" y="121.4">D2-</text>
<text x="255.4" y="130.6">B5</text>
<text x="255.5" y="128">A5</text>
<text x="260.1" y="129">CC1</text>
<text x="260.1" y="131.5">CC2</text>
<text x="260.1" y="126.5">D2+</text>
<text x="253.6" y="134.4">A1_B12</text>
<text x="255.4" y="136.9">S1</text>
<text x="260.1" y="135.4">GND</text>
<text x="260.1" y="137.9">SHELL_GND</text>
<text x="74.7" y="155.6" transform="rotate(-90 74.7 155.6)">8</text>
<text x="79.8" y="155.6" transform="rotate(-90 79.8 155.6)">5</text>
<text x="75.7" y="161.7" transform="rotate(-90 75.7 161.7)">VDD</text>
<text x="59.9" y="164.8">13</text>
<text x="59.9" y="167.4">14</text>
<text x="59.9" y="162.3">12</text>
<text x="64.5" y="165.8">SCL/SPC</text>
<text x="64.5" y="163.3">~{CS}</text>
<text x="76.7" y="165.8">INT2/DEN/MDRDY</text>
<text x="80.7" y="163.2" transform="rotate(-90 80.7 163.2)">VDDIO</text>
<text x="93.4" y="167.4">4</text>
<text x="93.4" y="164.8">9</text>
<text x="60.3" y="169.9">1</text>
<text x="60.3" y="172.5">2</text>
<text x="64.5" y="170.9">SDO/SA0</text>
<text x="64.5" y="168.4">SDA/SDI/SDO</text>
<text x="64.5" y="173.5">SDX</text>
<text x="83.4" y="172.2">OCS_AUX</text>
<text x="86.9" y="168.4">INT1</text>
<text x="92.9" y="171.2">10</text>
<text x="92.9" y="173.7">11</text>
<text x="60.3" y="175">3</text>
<text x="64.5" y="176">SCX</text>
<text x="78.2" y="179.3" transform="rotate(-90 78.2 179.3)">GND</text>
<text x="83.4" y="174.7">SDO_AUX</text>
<text x="77.2" y="183.5" transform="rotate(-90 77.2 183.5)">6</text>
</g>
<g font-size=".9">
<text x="85.1" y="53.2">VDD_SPI</text>
<text x="163.1" y="60.8">FSPI_CLK_R</text>
<text x="72.4" y="77.3">XTAL_N</text>
<text x="72.4" y="74.8">XTAL_P</text>
<text x="85.1" y="74.8">XTAL_P_R</text>
<text x="165.4" y="76">LNA_IN</text>
<text x="233.7" y="76">ANT_RF</text>
<text x="157.5" y="91.3">GPIO10</text>
<text x="161.1" y="93.8">MCU_USB_R_D-</text>
<text x="161.1" y="96.3">MCU_USB_R_D+</text>
<text x="189.2" y="125.6">MCU_USB_D+</text>
<text x="189.2" y="120.5">MCU_USB_D-</text>
<text x="251.5" y="130.6">CC1</text>
<text x="251.5" y="128.1">CC2</text>
</g>
</svg>
